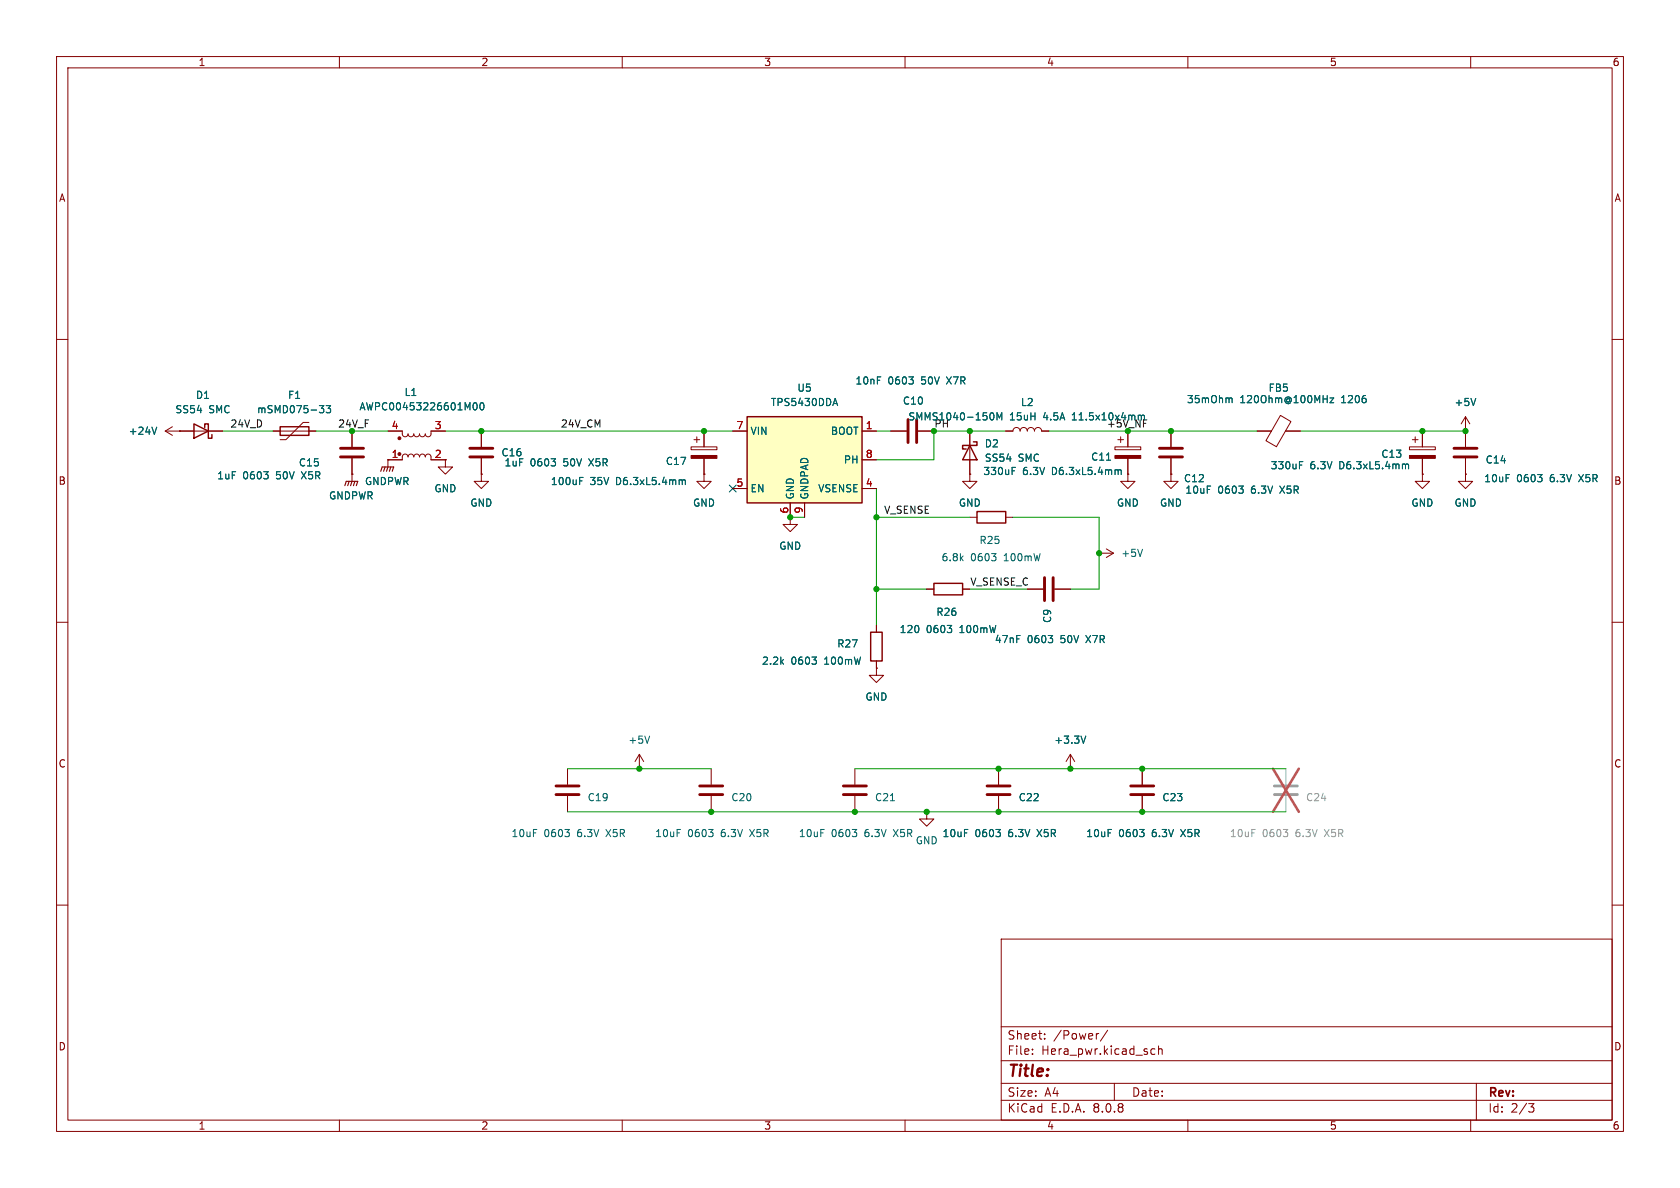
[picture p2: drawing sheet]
<svg xmlns="http://www.w3.org/2000/svg" width="297mm" height="210mm" viewBox="0 0 297 210" stroke-linecap="round" stroke-linejoin="round" font-family="sans-serif">
<g fill="none" stroke="#840000" stroke-width=".18">
<path d="M10 10h277v190h-277zM12 12h273v186h-273zM60 10v2M110 10v2M160 10v2M210 10v2M260 10v2M10 60h2M68.6 76.2h2.5l.1 .7 .4 .3 .4-.1 .1-.4 .2 .3 .3 .2 .4-.1 .2-.4 .1 .3 .3 .2 .4-.1 .2-.4 .1 .3 .2 .2 .5-.1 .2-.4 .2 .4 .4 .1 .4-.3v-.7h2.5M157.5 76.2h2.8M162.3 76.2h2.8M207 76.2v2.8"/>
<path d="M285 60h2M62.2 83.8h.1M62.2 83.8v1.3M68.6 81.3h.1M68.6 81.3v1.3M76.2 80.8l-.2-.4-.3-.1-.3 .1-.2 .4-.1-.4-.3-.1-.5 .1-.1 .4-.1-.3-.3-.2-.4 .1-.2 .4-.2-.4-.4-.1-.3 .1-.2 .4-.1-.4-.4-.1-.4 .3-.1 .7h-2.5M76.2 81.3h2.5M78.7 81.3v1.3h1.3l-1.3 1.2-1.2-1.2h1.2M78.7 81.3h.1M139.7 91.4v1.3h1.3l-1.3 1.3-1.3-1.3h1.3M139.7 91.4h.1M171.4 83.8v1.3h1.3l-1.3 1.3-1.2-1.3h1.2"/>
<path d="M171.4 83.8h.1M171.4 91.4h1.3M177.8 91.4h1.3M207 81v2.8M10 110h2M154.9 118.1v1.3h1.3l-1.3 1.3-1.2-1.3h1.2M154.9 118.1h.1M154.9 110.5v1.3M154.9 116.8v1.3M163.8 104.1h1.3M170.2 104.1h1.2M181.6 104.1h2.8"/>
<path d="M186.4 104.1h2.8M285 110h2M151.1 135.9v2.8M151.1 140.7v2.8M10 160h2M177 166h108v32h-108zM285 160h2M60 198v2M110 198v2M160 198v2M177 194.5h108M177 191.5h108"/>
<path d="M177 187.5h108M177 181.5h108M182.5 186.3v.1M182.5 185.5v.1M184.7 183.6v.1M184.7 182.8v.1M194.2 182.7l-.2 .1M195.8 182.1l-1.3 2M197 191.5v3M203.6 186.3h.6M203.6 185.5h.6M204.8 185.5l.2-.1 .4 .1 .1 .9"/>
<path d="M204.8 184.9v1.5M210 198v2M260 198v2M261 191.5v6.5M270.2 195.1h1l-.5 .6 .4 .1 .1 .5-.3 .3h-.4"/>
</g>
<path d="M160.5 74.2v4M162.1 74.2v4M205 79.2h4M205 80.8h4M184.7 102.1v4.1M186.2 102.1v4.1M149.1 138.9h4.1M149.1 140.5h4.1" fill="none" stroke="#840000" stroke-width=".51"/>
<g fill="none" stroke="#006464" stroke-width=".18">
<path d="M83.7 71.3l.2-.1a.68 .68 0 0 1 .5 .6 .68 .68 0 0 1-.5 .7l-.2-.2-.1-.3zM85 71.3l.1-.1a.68 .68 0 0 1 .5 .6 .68 .68 0 0 1-.5 .7l-.1-.2-.2-.3zM160.7 66.6h.8l-.5 .5M161.4 67.2v.6M175.3 97.9h.8l-.4 .4M176 98.5v.5M219 85.9h.8l-.4 .5M219.7 86.5v.6M143.5 116.1h.8l-.4 .5M144.3 116.8v.5M167.5 110.6h.7l-.4 .4M168.2 111.2v.5"/>
<path d="M185.3 112.3h.8l-.4 .5M186 112.9v.6M150.7 146.6h.8l-.5 .5M151.4 147.2v.6M157.4 141.5h.7"/>
</g>
<g fill="#840000" stroke="#840000" stroke-width=".18">
<circle cx="70.6" cy="77.5" r=".25"/>
<circle cx="70.6" cy="80.3" r=".25"/>
</g>
<path d="M61 85.9l.2-.8h2l-.2 .8M61.7 85.1l-.2 .8M62.2 85.1l-.2 .8M62.7 85.1l-.2 .8M67.3 83.3l.3-.7h2l-.3 .7M68.1 82.6l-.3 .7M68.6 82.6l-.3 .7M69.1 82.6l-.3 .7" fill="none" stroke="#840000" stroke-width=".2"/>
<path d="M172.7 90.4h5.1v2.1h-5.1zM153.9 111.8h2.1v5h-2.1zM165.1 103.1h5.1v2.1h-5.1z" fill="none" stroke="#840000" stroke-width=".25"/>
<path d="M225.3 138.9h4.1M225.3 140.5h4.1" fill="none" stroke="#a1a1a1" stroke-width=".51"/>
<path d="M227.3 135.9v2.8M227.3 140.7v2.8" fill="none" stroke="#a1a1a1" stroke-width=".18"/>
<path d="M226.9 146.6h.8l-.5 .5M227.6 147.2v.6" fill="none" stroke="#989898" stroke-width=".18"/>
<path d="M225 135.9l4.6 7.6M229.6 135.9l-4.6 7.6" fill="none" stroke="#e65255" stroke-width=".46"/>
<path d="M132.1 73.7h20.3v15.2h-20.3z" fill="#ffffc2"/>
<path d="M34.3 74.9l2.5 1.3-2.5 1.3zM36.2 75.6v-.7h.6v2.6h.7v-.7M49.5 75.4h5.1v1.6h-5.1zM132.1 73.7h20.3v15.2h-20.3zM171.4 78.7l1.3 2.6h-2.5zM172.1 78.1h.6v.6h-2.5v.7h.6" fill="none" stroke="#840000" stroke-width=".25"/>
<g fill="none" stroke="#840000" stroke-width=".18">
<path d="M29.2 76.2h10.2M29.2 76.2l1.3 .8M30.5 75.4l-1.3 .8M31.7 76.2h.1M48.3 76.2h7.6M54.6 74.7h-1l-3.1 3h-1M62.2 76.2v2.8M68.6 76.2h2.5M76.2 76.2h2.5M85.1 76.2v2.8M122.2 79h4.5v.5h-4.5zM122.7 77.7h1"/>
<path d="M123.2 77.2v1M124.5 76.2v2.8M129.5 76.2h2.6M152.4 76.2h2.5M157.5 76.2h2.8M162.3 76.2h2.8M171.4 76.2v7.6M177.8 76.2h1.3a.64 .64 0 0 1 .6-.6 .64 .64 0 0 1 .6 .6 .64 .64 0 0 1 .7-.6 .64 .64 0 0 1 .6 .6 .64 .64 0 0 1 .6-.6 .64 .64 0 0 1 .7 .6 .64 .64 0 0 1 .6-.6 .64 .64 0 0 1 .6 .6h1.3M197.1 79h4.6v.5h-4.6zM197.6 77.7h1M198.1 77.2v1M199.4 76.2v2.8"/>
<path d="M207 76.2v2.8M222.2 76.2h2.6M226.4 73.4l1.8 1.1-2.5 4.5-1.9-1.1zM227.3 76.2h2.6M249.2 79h4.5v.5h-4.5zM249.7 77.7h1M250.2 77.2v1M251.5 76.2v2.8M259.1 76.2h.1M259.1 73.7l-.8 1.2M259.1 73.7v5.3M259.1 73.7l.7 1.2"/>
<path d="M62.2 83.8h.1M62.2 81v2.8M68.6 81.3h.1M68.6 81.3h2.5M76.2 81.3h2.5M78.7 81.3h.1M85.1 83.8v1.3h1.3l-1.3 1.3-1.3-1.3h1.3M85.1 83.8h.1M85.1 81v2.8M124.5 83.8v1.3h1.2l-1.2 1.3-1.3-1.3h1.3M124.5 83.8h.1M124.5 81v2.8"/>
<path d="M129.5 86.4h2.6M139.7 91.4h.1M139.7 88.9v2.5M142.2 88.9v2.5M152.4 86.4h2.5M152.4 81.3h2.5M171.4 83.8h.1M194.3 97.8h.1M194.3 97.8h2.5M195.6 97l1.2 .8M196.8 97.8l-1.2 .8M199.4 83.8v1.3h1.3l-1.3 1.3-1.3-1.3h1.3"/>
<path d="M199.4 83.8h.1M199.4 81v2.8M207 83.8v1.3h1.3l-1.3 1.3-1.3-1.3h1.3M207 83.8h.1M207 81v2.8M251.5 83.8v1.3h1.2l-1.2 1.3-1.3-1.3h1.3M251.5 83.8h.1M251.5 81v2.8M259.1 83.8v1.3h1.2l-1.2 1.3-1.3-1.3h1.3M259.1 83.8h.1M259.1 81v2.8M154.9 118.1h.1"/>
<path d="M154.9 110.5v1.3M154.9 116.8v1.3M163.8 104.1h1.3M170.2 104.1h1.2M181.6 104.1h2.8M186.4 104.1h2.8M100.3 135.9v2.8M113 135.9h.1M113 133.4l-.7 1.2M113 133.4v2.5M113 133.4l.8 1.2M125.7 135.9v2.8"/>
<path d="M176.5 135.9v2.8M189.2 135.9h.1M189.2 133.4l-.7 1.2M189.2 133.4v2.5M189.2 133.4l.8 1.2M201.9 135.9v2.8M100.3 140.7v2.8M125.7 140.7v2.8M163.8 143.5v1.3h1.3l-1.3 1.3-1.2-1.3h1.2M163.8 143.5h.1M176.5 140.7v2.8M201.9 140.7v2.8"/>
</g>
<g fill="none" stroke="#006464" stroke-width=".18">
<path d="M27.7 75.5l-.4 1.3M56.5 71.7h.7l-.4 .5 .4 .1v.4l-.2 .3h-.4M57.7 71.7h.8l-.5 .5 .4 .1v.5l-.2 .2-.5-.2M83.7 71.3l.2-.1a.68 .68 0 0 1 .5 .6 .68 .68 0 0 1-.5 .7l-.2-.2-.1-.3zM85 71.3l.1-.1a.68 .68 0 0 1 .5 .6 .68 .68 0 0 1-.5 .7l-.1-.2-.2-.3zM147.4 71.3h.6M147.7 70.4l.4 1.3M160.7 66.6h.8l-.5 .5M161.4 67.2v.6M175.2 73h.1a.68 .68 0 0 1 .4 .6 .68 .68 0 0 1-.4 .6h-.1M176.3 74.2v-1.2l.4 .9 .4-.9v1.2M201.4 73.4l.4 .2"/>
<path d="M201.8 73.6l.2-.2 .3 .1v.7M201.8 73.6v.6M217.5 70.3l.3 .2v.7M235.1 70.3h.7l-.7 .9h.7M260.9 70.4l-.4 1.3M46.6 83.4h.8l-.4 .5M47.4 84v.5M97.4 81.1h.8l-.4 .5M98.2 81.7v.5M102.5 85h.4M102.5 84.4h.6M120.4 84.8l.2 .2"/>
<path d="M120.6 85v.7M120.6 85l.2-.2 .3 .1 .1 .8M178.9 83.2h.5M178.9 82.6h.6M195.6 81.4h.7M197.5 83l.2 .2M197.7 83.2v.7M197.7 83.2l.2-.2 .3 .1v.8M202 97.1l-.4 1.3M219 85.9h.8l-.4 .5M219.7 86.5v.6M229.7 82.2h.5"/>
<path d="M229.7 81.6h.6M248.3 82l.2 .2M248.5 82.2v.7M248.5 82.2l.2-.2 .3 .1v.8M271.8 83.9h.8l-.4 .5M272.6 84.5v.5M143.5 116.1h.8l-.4 .5M144.3 116.8v.5M167.5 110.6h.7l-.4 .4M168.2 111.2v.5M185.3 112.3h.8l-.4 .5M186 112.9v.6"/>
<path d="M114.8 130.1l-.4 1.3M192 130.1l-.5 1.3M99.9 146.6h.8l-.5 .5M100.6 147.2v.6M125.3 146.6h.8l-.5 .5M126 147.2v.6M176.1 146.6h.8l-.5 .5M176.8 147.2v.6M201.5 146.6h.8l-.5 .5M202.2 147.2v.6"/>
</g>
<g fill="none" stroke="#840000" stroke-width=".51">
<path d="M60.2 79.2h4.1M83.1 79.2h4M257 79.2h4.1M60.2 80.8h4.1M83.1 80.8h4M257 80.8h4.1M98.3 138.9h4.1M123.7 138.9h4.1M174.5 138.9h4.1M199.9 138.9h4.1M98.3 140.5h4.1M123.7 140.5h4.1"/>
<path d="M174.5 140.5h4.1M199.9 140.5h4.1"/>
</g>
<g fill="#840000" stroke="#840000" stroke-width=".18">
<path d="M122.2 80.5h4.5v.5h-4.5z"/>
<path d="M249.2 80.5h4.5v.5h-4.5z"/>
<path d="M197.1 80.5h4.6v.5h-4.6z"/>
</g>
<path d="M202.2 74.2h.6" fill="none" stroke="#0f0f0f" stroke-width=".18"/>
<g fill="none" stroke="#009600" stroke-width=".18">
<path d="M39.4 76.2h8.9M55.9 76.2h12.7M78.7 76.2h50.8M154.9 76.2h2.6M177.8 76.2h-12.7v5.1h-10.2M185.4 76.2h36.8M229.9 76.2h29.2M139.7 91.4h2.5M154.9 91.4h16.5M154.9 86.4v24.1M179.1 91.4h15.2v12.7h-5.1M154.9 104.1h8.9"/>
<path d="M171.4 104.1h10.2M100.3 135.9h25.4M151.1 135.9h76.2M100.3 143.5h127"/>
</g>
<path d="M128.9 85.8l1.2 1.2M130.1 85.8l-1.2 1.2" fill="none" stroke="#000084" stroke-width=".18"/>
<g fill="#009600" stroke="#009600" stroke-width=".18">
<circle cx="85.1" cy="76.2" r=".46"/>
<circle cx="125.7" cy="143.5" r=".46"/>
<circle cx="151.1" cy="143.5" r=".46"/>
<circle cx="139.7" cy="91.4" r=".46"/>
<circle cx="113" cy="135.9" r=".46"/>
<circle cx="62.2" cy="76.2" r=".46"/>
<circle cx="124.5" cy="76.2" r=".46"/>
<circle cx="171.4" cy="76.2" r=".46"/>
<circle cx="165.1" cy="76.2" r=".46"/>
<circle cx="259.1" cy="76.2" r=".46"/>
<circle cx="251.5" cy="76.2" r=".46"/>
<circle cx="189.2" cy="135.9" r=".46"/>
<circle cx="201.9" cy="143.5" r=".46"/>
<circle cx="207" cy="76.2" r=".46"/>
<circle cx="194.3" cy="97.8" r=".46"/>
<circle cx="163.8" cy="143.5" r=".46"/>
<circle cx="176.5" cy="135.9" r=".46"/>
<circle cx="176.5" cy="143.5" r=".46"/>
<circle cx="154.9" cy="91.4" r=".46"/>
<circle cx="154.9" cy="104.1" r=".46"/>
<circle cx="201.9" cy="135.9" r=".46"/>
<circle cx="199.4" cy="76.2" r=".46"/>
</g>
<text font-size="2.8" fill="#840000" x="178" y="190.9">Title:</text>
<g font-size="2.1" fill="#840000">
<text x="178" y="184">Sheet:</text>
<text x="186.2" y="184">/Power/</text>
<text x="178" y="186.7">File:</text>
<text x="184.1" y="186.7">Hera_pwr.kicad_sch</text>
<text x="178" y="196.9">KiCad</text>
<text x="178" y="194.1">Size:</text>
<text x="184.7" y="194.1">A4</text>
<text x="185.7" y="196.9">E.D.A.</text>
<text x="193.3" y="196.9">8.0.8</text>
<text x="200" y="194.1">Date:</text>
<text x="263" y="194.3">Rev:</text>
<text x="263" y="196.9">Id:</text>
<text x="267.1" y="196.9">2/3</text>
</g>
<g font-size="1.8" fill="#840000">
<text x="35" y="11.9">1</text>
<text x="85" y="11.9">2</text>
<text x="135" y="11.9">3</text>
<text x="185" y="11.9">4</text>
<text x="235" y="11.9">5</text>
<text x="285" y="11.9">6</text>
<text x="10.3" y="35.9">A</text>
<text x="285.3" y="35.9">A</text>
<text x="10.3" y="85.9">B</text>
<text x="285.3" y="85.9">B</text>
<text x="10.3" y="135.9">C</text>
<text x="285.3" y="135.9">C</text>
<text x="10.3" y="185.9">D</text>
<text x="285.3" y="185.9">D</text>
<text x="35" y="199.9">1</text>
<text x="85" y="199.9">2</text>
<text x="135" y="199.9">3</text>
<text x="185" y="199.9">4</text>
<text x="235" y="199.9">5</text>
<text x="285" y="199.9">6</text>
</g>
<g font-size="1.8" fill="#006464">
<text x="34.5" y="70.7">D1</text>
<text x="50.8" y="70.7">F1</text>
<text x="71.4" y="70.2">L1</text>
<text x="136.2" y="72">TPS5430DDA</text>
<text x="140.9" y="69.4">U5</text>
<text x="151.1" y="68.2">10nF</text>
<text x="157" y="68.2">0603</text>
<text x="159.5" y="71.7">C10</text>
<text x="163" y="68.2">50V</text>
<text x="167.7" y="68.2">X7R</text>
<text x="180.4" y="72">L2</text>
<text x="209.7" y="71.5">35mOhm</text>
<text x="219.2" y="71.5">120Ohm@100MHz</text>
<text x="224.2" y="69.4">FB5</text>
<text x="237.2" y="71.5">1206</text>
<text x="257" y="72">+5V</text>
<text x="22.6" y="77.1">+24V</text>
<text x="30.9" y="73.3">SS54</text>
<text x="36.9" y="73.3">SMC</text>
<text x="45.3" y="73.3">mSMD075-33</text>
<text x="63.4" y="72.7">AWPC00453226601M00</text>
<text x="132.6" y="77.1">VIN</text>
<text x="146.8" y="77.1">BOOT</text>
<text x="160.5" y="74.5">SMMS1040-150M</text>
<text x="165.1" y="75.7">PH</text>
<text x="178.5" y="74.5">15uH</text>
<text x="184.5" y="74.5">4.5A</text>
<text x="189.8" y="74.5">11.5x10x4mm</text>
<text x="195.6" y="75.7">+5V_NF</text>
<text x="52.7" y="82.7">C15</text>
<text x="88.6" y="80.9">C16</text>
<text x="89.1" y="82.7">1uF</text>
<text x="93.7" y="82.7">0603</text>
<text x="99.7" y="82.7">50V</text>
<text x="104.4" y="82.7">X5R</text>
<text x="117.6" y="82.4">C17</text>
<text x="149.1" y="82.1">PH</text>
<text x="174" y="79.3">D2</text>
<text x="174" y="81.8">SS54</text>
<text x="180" y="81.8">SMC</text>
<text x="192.8" y="81.6">C11</text>
<text x="224.5" y="83.2">330uF</text>
<text x="231.6" y="83.2">6.3V</text>
<text x="236.9" y="83.2">D6.3xL5.4mm</text>
<text x="244.1" y="81.1">C13</text>
<text x="262.5" y="82.1">C14</text>
<text x="38.3" y="84.9">1uF</text>
<text x="42.9" y="84.9">0603</text>
<text x="48.9" y="84.9">50V</text>
<text x="53.6" y="84.9">X5R</text>
<text x="58.1" y="88.5">GNDPWR</text>
<text x="64.4" y="86">GNDPWR</text>
<text x="76.7" y="87.2">GND</text>
<text x="83.1" y="89.8">GND</text>
<text x="97.3" y="86">100uF</text>
<text x="104.3" y="86">35V</text>
<text x="109" y="86">D6.3xL5.4mm</text>
<text x="122.4" y="89.8">GND</text>
<text x="132.6" y="87.2">EN</text>
<text x="140.6" y="88.4" transform="rotate(-90 140.6 88.4)">GND</text>
<text x="143.1" y="88.4" transform="rotate(-90 143.1 88.4)">GNDPAD</text>
<text x="144.6" y="87.2">VSENSE</text>
<text x="169.4" y="89.8">GND</text>
<text x="173.7" y="84.2">330uF</text>
<text x="180.8" y="84.2">6.3V</text>
<text x="186.1" y="84.2">D6.3xL5.4mm</text>
<text x="197.4" y="89.8">GND</text>
<text x="205" y="89.8">GND</text>
<text x="209.2" y="85.4">C12</text>
<text x="209.5" y="87.5">10uF</text>
<text x="215.3" y="87.5">0603</text>
<text x="221.3" y="87.5">6.3V</text>
<text x="226.6" y="87.5">X5R</text>
<text x="249.4" y="89.8">GND</text>
<text x="257" y="89.8">GND</text>
<text x="262.3" y="85.4">10uF</text>
<text x="268.1" y="85.4">0603</text>
<text x="274.1" y="85.4">6.3V</text>
<text x="279.4" y="85.4">X5R</text>
<text x="137.7" y="97.4">GND</text>
<text x="166.4" y="99.4">6.8k</text>
<text x="171.6" y="99.4">0603</text>
<text x="173.1" y="96.4">R25</text>
<text x="177.6" y="99.4">100mW</text>
<text x="198.1" y="98.7">+5V</text>
<text x="159" y="112.1">120</text>
<text x="163.8" y="112.1">0603</text>
<text x="165.4" y="109.1">R26</text>
<text x="169.8" y="112.1">100mW</text>
<text x="175.8" y="113.9">47nF</text>
<text x="181.6" y="113.9">0603</text>
<text x="186" y="110.2" transform="rotate(-90 186 110.2)">C9</text>
<text x="187.6" y="113.9">50V</text>
<text x="192.3" y="113.9">X7R</text>
<text x="134.6" y="117.7">2.2k</text>
<text x="139.8" y="117.7">0603</text>
<text x="145.8" y="117.7">100mW</text>
<text x="147.9" y="114.7">R27</text>
<text x="152.9" y="124.1">GND</text>
<text x="111" y="131.7">+5V</text>
<text x="186.3" y="131.7">+3.3V</text>
<text x="103.8" y="141.8">C19</text>
<text x="129.2" y="141.8">C20</text>
<text x="154.6" y="141.8">C21</text>
<text x="180" y="141.8">C22</text>
<text x="205.4" y="141.8">C23</text>
<text x="90.3" y="148.2">10uF</text>
<text x="96.2" y="148.2">0603</text>
<text x="102.2" y="148.2">6.3V</text>
<text x="107.5" y="148.2">X5R</text>
<text x="115.7" y="148.2">10uF</text>
<text x="121.6" y="148.2">0603</text>
<text x="127.6" y="148.2">6.3V</text>
<text x="132.9" y="148.2">X5R</text>
<text x="141.1" y="148.2">10uF</text>
<text x="147" y="148.2">0603</text>
<text x="153" y="148.2">6.3V</text>
<text x="158.3" y="148.2">X5R</text>
<text x="161.8" y="149.5">GND</text>
<text x="166.5" y="148.2">10uF</text>
<text x="172.4" y="148.2">0603</text>
<text x="178.4" y="148.2">6.3V</text>
<text x="183.7" y="148.2">X5R</text>
<text x="191.9" y="148.2">10uF</text>
<text x="197.8" y="148.2">0603</text>
<text x="203.8" y="148.2">6.3V</text>
<text x="209.1" y="148.2">X5R</text>
</g>
<g font-size="1.8" fill="#0f0f0f">
<text x="40.6" y="75.7">24V_D</text>
<text x="59.7" y="75.7">24V_F</text>
<text x="99.1" y="75.7">24V_CM</text>
<text x="156.2" y="90.9">V_SENSE</text>
<text x="171.4" y="103.6">V_SENSE_C</text>
</g>
<g font-size="1.8" fill="#a90000">
<text x="69.1" y="75.9">4</text>
<text x="76.8" y="75.9">3</text>
<text x="130.1" y="75.9">7</text>
<text x="153" y="75.9">1</text>
<text x="69.1" y="81">1</text>
<text x="76.8" y="81">2</text>
<text x="153" y="81">8</text>
<text x="130.1" y="86.1">5</text>
<text x="153" y="86.1">4</text>
<text x="139.4" y="90.9" transform="rotate(-90 139.4 90.9)">6</text>
<text x="142" y="90.9" transform="rotate(-90 142 90.9)">9</text>
</g>
<g font-size="1.8" fill="#989898">
<text x="230.8" y="141.8">C24</text>
<text x="217.3" y="148.2">10uF</text>
<text x="223.2" y="148.2">0603</text>
<text x="229.2" y="148.2">6.3V</text>
<text x="234.5" y="148.2">X5R</text>
</g>
</svg>
